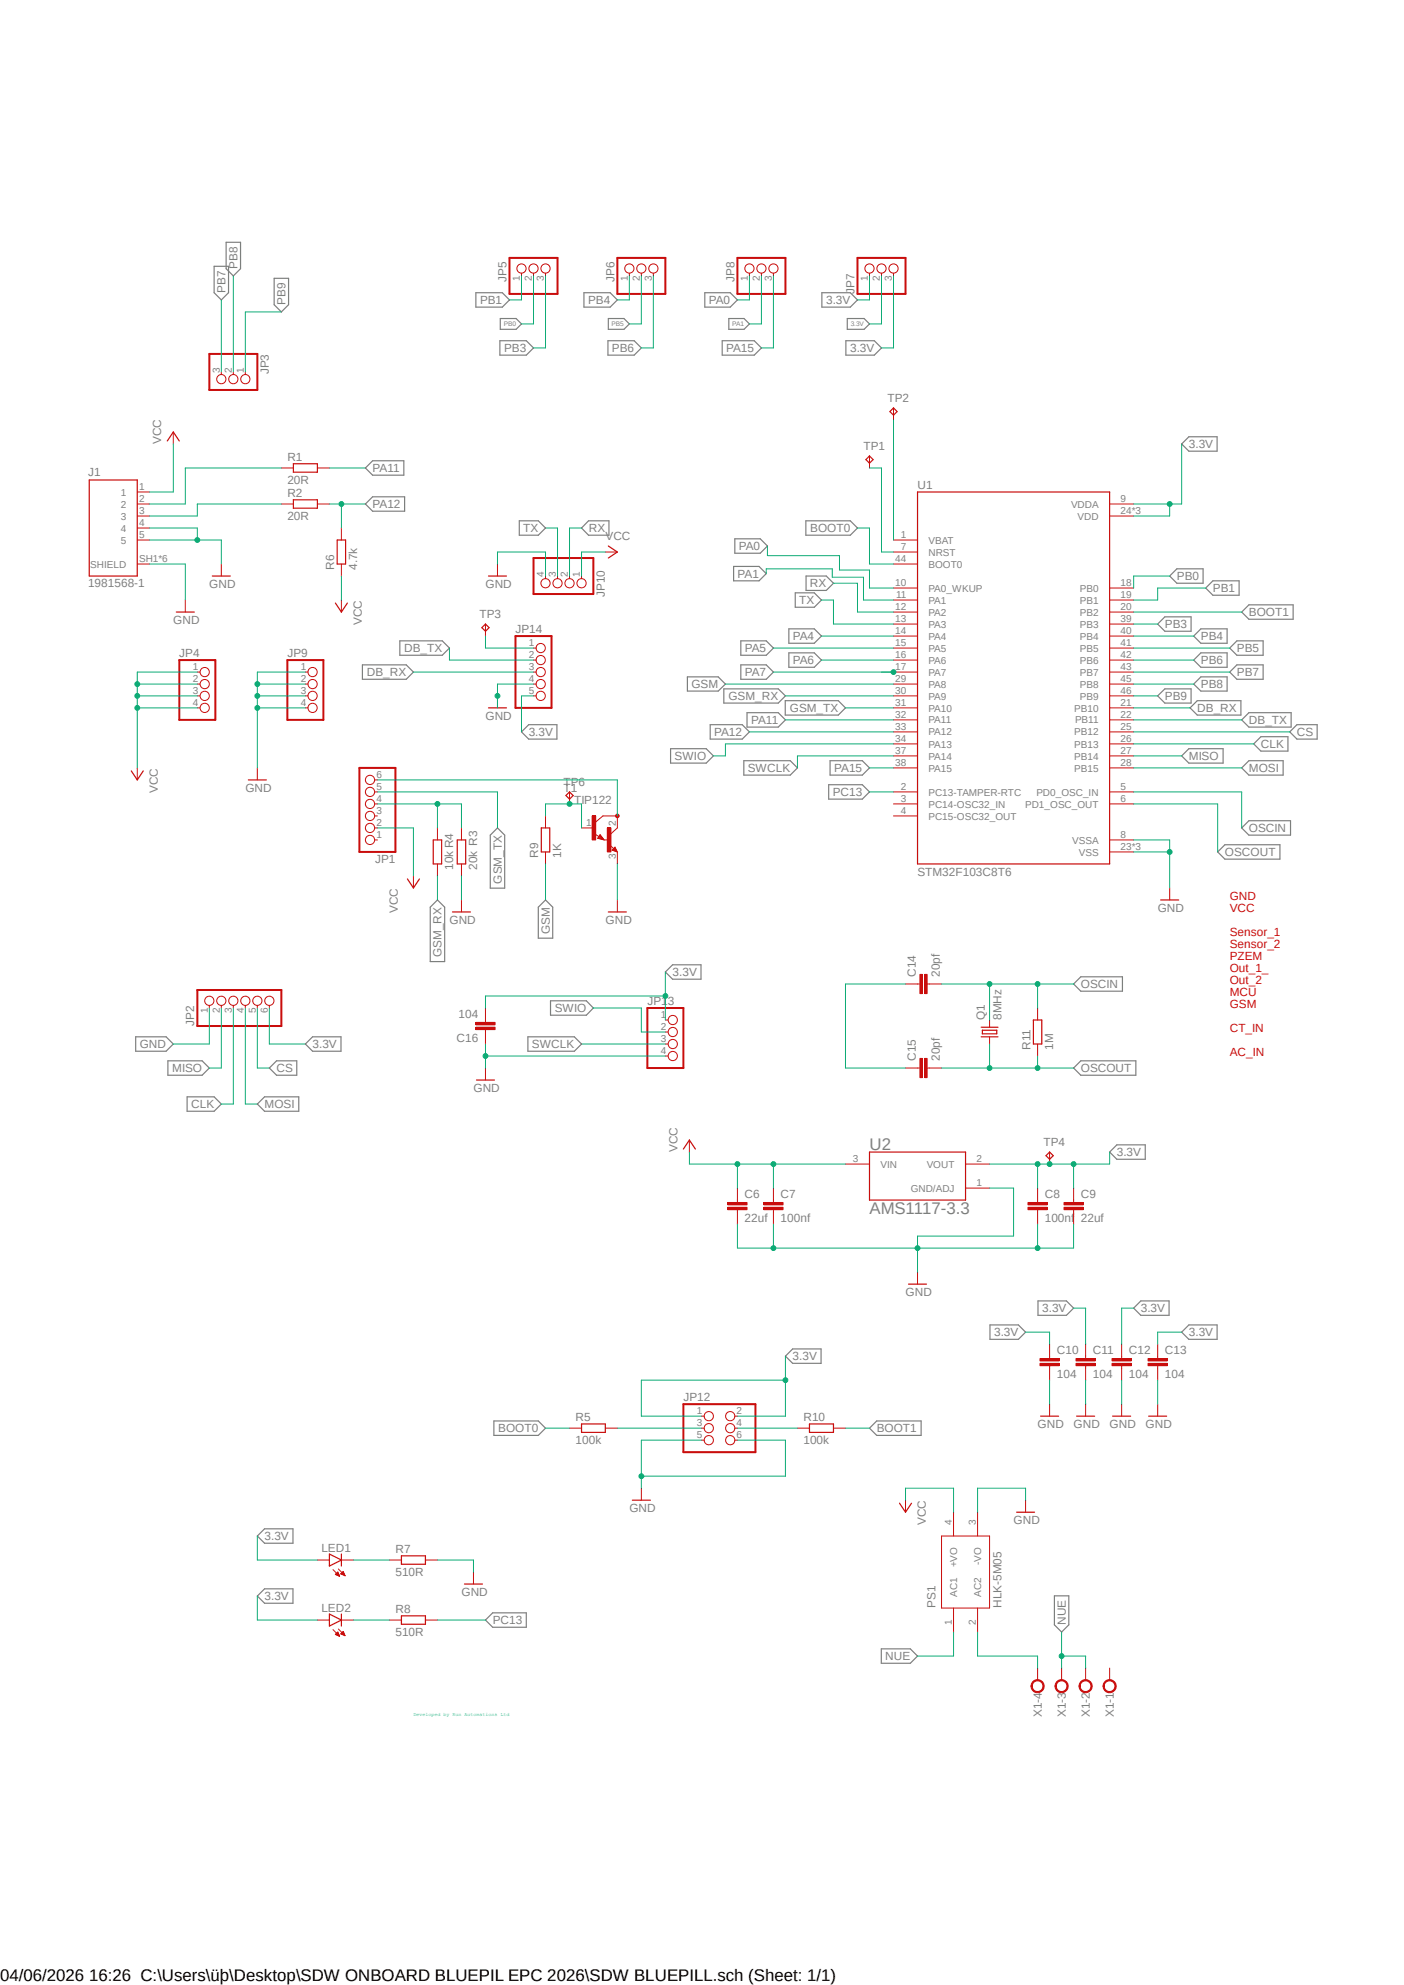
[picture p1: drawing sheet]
<svg xmlns="http://www.w3.org/2000/svg" width="297mm" height="420mm" viewBox="0 0 297 420" stroke-linecap="round" stroke-linejoin="round" font-family="sans-serif">
<path d="M18 51l261 313.1M279 51l-261 313.1" fill="none" stroke="#fff" stroke-width=".21"/>
<g fill="none" stroke="#808080" stroke-width=".25">
<path d="M45.3 56.3h3v5.6l-1.5 1.6-1.5-1.6zM47.8 51.3h3.1v5.6l-1.5 1.5-1.6-1.5zM58 58.9h3v5.6l-1.5 1.5-1.5-1.5zM100.7 61.9h5.6l1.5 1.6-1.5 1.5h-5.6zM105.7 72.1h5.6l1.6 1.5-1.6 1.5h-5.6zM105.8 67.4h3.4l1.1 1.1-1.1 1.2h-3.4zM123.5 61.9h5.6l1.5 1.6-1.5 1.5h-5.6zM128.6 72.1h5.6l1.5 1.5-1.5 1.5h-5.6zM128.7 67.4h3.3l1.1 1.1-1.1 1.2h-3.3zM149.1 61.9h5.4l1.5 1.6-1.5 1.5h-5.4zM152.8 72.1h6.8l1.5 1.5-1.5 1.5h-6.8zM154.2 67.4h3.2l1.1 1.1-1.1 1.2h-3.2z"/>
<path d="M173.9 61.9h6l1.5 1.6-1.5 1.5h-6zM178.9 72.1h6.1l1.5 1.5-1.5 1.5h-6.1zM179.2 67.4h3.6l1.1 1.1-1.1 1.2h-3.6zM77.3 99l1.5-1.5h6.6v3h-6.6zM250 93.9l1.5-1.5h6v3.1h-6zM77.3 106.6l1.5-1.5h6.8v3.1h-6.8zM109.9 110.2h4l1.5 1.5-1.5 1.5h-4zM124.5 110.2h4.3v3h-4.3l-1.5-1.5zM155.2 119.8h5.4l1.5 1.6-1.5 1.5h-5.4zM155.4 114h5.4l1.5 1.5-1.5 1.6h-5.4zM170.5 110.2h9.4l1.5 1.5-1.5 1.5h-9.4zM84.6 135.6h9l1.5 1.5-1.5 1.5h-9z"/>
<path d="M156.7 135.6h5.4l1.5 1.5-1.5 1.5h-5.4zM166.9 138.1h5.4l1.5 1.6-1.5 1.5h-5.4zM166.9 133.1h5.4l1.5 1.5-1.5 1.5h-5.4zM168.2 125.4h4.1l1.5 1.6-1.5 1.5h-4.1zM170.5 121.9h4.3l1.5 1.5-1.5 1.5h-4.3zM244.9 132l1.5-1.5h5.6v3.1h-5.6zM247.4 121.9l1.6-1.5h5.5v3h-5.5zM254 138.1h5.6v3.1h-5.6l-1.5-1.5zM254 133.1h5.6v3h-5.6l-1.5-1.5zM255.1 124.4l1.5-1.5h5.5v3h-5.5zM261.7 135.6h5.5v3h-5.5l-1.6-1.5zM264.2 128h9.4v3h-9.4l-1.5-1.5z"/>
<path d="M76.7 140.7h9.2l1.6 1.5-1.6 1.5h-9.2zM110.3 154.9l1.5-1.6h6v3.1h-6zM141.9 158.4h7.5l1.5 1.5-1.5 1.6h-7.5zM145.4 143.2h6.5l1.6 1.5-1.6 1.5h-6.5zM150.2 153.3h6.8l1.5 1.6-1.5 1.5h-6.8zM153.1 145.8h11.5l1.6 1.4-1.6 1.6h-11.5zM156.7 140.7h5.4l1.5 1.5-1.5 1.5h-5.4zM158 150.8h6.6l1.6 1.5-1.6 1.5h-6.6zM166.1 148.3h11.2l1.6 1.5-1.6 1.5h-11.2zM244.9 147.2l1.5-1.4h5.6v3h-5.6zM250 159.9l1.5-1.5h7.2v3.1h-7.2zM251.8 149.8l1.5-1.5h9.2v3h-9.2z"/>
<path d="M252.5 144.7l1.5-1.5h5.6v3h-5.6zM260.1 142.2l1.6-1.5h5.5v3h-5.5zM262.7 152.3l1.5-1.5h8.9v3h-8.9zM266.7 155.9h5.8v3h-5.8l-1.5-1.5zM274.4 153.3h4.2v3.1h-4.2l-1.6-1.5zM105.2 175.2l1.6 1.5v11.2h-3.1v-11.2zM157.4 161h9.8l1.5 1.5-1.5 1.5h-9.8zM175.3 166h7.1l1.5 1.6-1.5 1.5h-7.1zM175.6 161h6.8l1.5 1.5-1.5 1.5h-6.8zM262.7 175.2l1.5-1.5h8.8v3h-8.8zM264.2 161h7.2v3h-7.2l-1.5-1.5zM92.5 190.4l1.6 1.5v11.6h-3.1v-11.6z"/>
<path d="M115.4 190.4l1.5 1.5v6.6h-3v-6.6zM257.6 180.3l1.5-1.6h11.7v3.1h-11.7zM28.7 219.4h6.4l1.6 1.5-1.6 1.5h-6.4zM66.1 219.4h6v3h-6l-1.5-1.5zM111.7 219.4h9.8l1.5 1.5-1.5 1.5h-9.8zM116.5 211.8h7.5l1.5 1.5-1.5 1.5h-7.5zM140.8 205.7l1.5-1.6h6v3.1h-6zM228.6 206.7h8.8v3h-8.8l-1.5-1.5zM35.5 224.5h7.3l1.5 1.5-1.5 1.5h-7.3zM39.6 232.1h5.7l1.5 1.5-1.5 1.5h-5.7zM54.4 233.6l1.6-1.5h7.2v3h-7.2zM58.5 224.5h4.3v3h-4.3l-1.5-1.5z"/>
<path d="M228.6 224.5h11.7v3h-11.7l-1.5-1.5zM234.7 243.8l1.6-1.6h6v3.1h-6zM219.6 275.3h6l1.5 1.5-1.5 1.5h-6zM241.3 275.3h6v3h-6l-1.5-1.5zM166.2 286.9l1.5-1.5h6v3.1h-6zM209.4 280.3h6l1.6 1.6-1.6 1.5h-6zM250 281.9l1.5-1.6h6v3.1h-6zM104.5 300.7h9.4l1.5 1.5-1.5 1.5h-9.4zM183.9 302.2l1.6-1.5h9.4v3h-9.4zM54.4 325l1.6-1.5h6v3h-6zM54.4 337.7l1.6-1.5h6v3h-6zM223.1 337.7h3v6.1l-1.5 1.5-1.5-1.5z"/>
<path d="M102.7 342.8l1.5-1.6h7.1v3.1h-7.1zM186.4 348.9h6.2l1.5 1.5-1.5 1.5h-6.2z"/>
</g>
<g fill="none" stroke="#c90d0c" stroke-width=".21">
<path d="M79.3 177.7h.5M79.3 175.2h.5M79.3 172.6h.5M79.3 170.1h.5M79.3 167.6h.5M79.3 165h.5M201.7 320v5M206.8 320v5M199.2 325h10.1v15.2h-10.1zM201.7 340.2v5.1M206.8 340.2v5.1"/>
<circle cx="78.3" cy="175.2" r=".98"/>
<circle cx="78.3" cy="167.6" r=".98"/>
<circle cx="78.3" cy="165" r=".98"/>
<circle cx="78.3" cy="170.1" r=".98"/>
<circle cx="78.3" cy="172.6" r=".98"/>
<circle cx="78.3" cy="177.7" r=".98"/>
</g>
<path d="M76 162.5h7.7v17.8h-7.7z" fill="none" stroke="#c90d0c" stroke-width=".42"/>
<path d="M233.7 355.9a1.4 1.4 0 0 1 2.2 .1 1.4 1.4 0 0 1-.8 2.1 1.4 1.4 0 0 1-1.8-1.4h.3a1.15 1.15 0 0 1 1.7-.9 1.15 1.15 0 0 1 .2 1.9 1.15 1.15 0 0 1-1.9-.5v-.5h-.3z" fill-rule="evenodd" fill="#c90d0c"/>
<path d="M233.7 355.9a1.4 1.4 0 0 1 2.2 .1 1.4 1.4 0 0 1-.8 2.1 1.4 1.4 0 0 1-1.8-1.4h.3a1.15 1.15 0 0 1 1.7-.9 1.15 1.15 0 0 1 .2 1.9 1.15 1.15 0 0 1-1.9-.5v-.5h-.3zM234.7 352.9v2.6" fill="none" stroke="#c90d0c" stroke-width=".21"/>
<path d="M228.6 355.9a1.4 1.4 0 0 1 2.2 .1 1.4 1.4 0 0 1-.8 2.1 1.4 1.4 0 0 1-1.7-1.4h.2a1.15 1.15 0 0 1 1.7-.9 1.15 1.15 0 0 1 .2 1.9 1.15 1.15 0 0 1-1.8-.5l-.1-.5h-.2z" fill-rule="evenodd" fill="#c90d0c"/>
<path d="M228.6 355.9a1.4 1.4 0 0 1 2.2 .1 1.4 1.4 0 0 1-.8 2.1 1.4 1.4 0 0 1-1.7-1.4h.2a1.15 1.15 0 0 1 1.7-.9 1.15 1.15 0 0 1 .2 1.9 1.15 1.15 0 0 1-1.8-.5l-.1-.5h-.2zM229.7 352.9v2.6" fill="none" stroke="#c90d0c" stroke-width=".21"/>
<path d="M223.5 355.9a1.4 1.4 0 0 1 2.3 .1 1.4 1.4 0 0 1-.8 2.1 1.4 1.4 0 0 1-1.8-1.4h.2a1.13 1.13 0 0 1 1.6-1 1.13 1.13 0 0 1 .4 1.8 1.13 1.13 0 0 1-1.9-.3l-.1-.5h-.2z" fill-rule="evenodd" fill="#c90d0c"/>
<path d="M223.5 355.9a1.4 1.4 0 0 1 2.3 .1 1.4 1.4 0 0 1-.8 2.1 1.4 1.4 0 0 1-1.8-1.4h.2a1.13 1.13 0 0 1 1.6-1 1.13 1.13 0 0 1 .4 1.8 1.13 1.13 0 0 1-1.9-.3l-.1-.5h-.2zM224.6 352.9v2.6" fill="none" stroke="#c90d0c" stroke-width=".21"/>
<path d="M218.4 355.9a1.4 1.4 0 0 1 2.3 .1 1.4 1.4 0 0 1-.8 2.1 1.4 1.4 0 0 1-1.8-1.4h.3a1.13 1.13 0 0 1 1.5-1 1.13 1.13 0 0 1 .4 1.8 1.13 1.13 0 0 1-1.9-.3v-.5h-.3z" fill-rule="evenodd" fill="#c90d0c"/>
<g fill="none" stroke="#c90d0c" stroke-width=".21">
<path d="M110.3 57.8v.6M112.9 57.8v.6M115.4 57.8v.6M133.1 57.8v.6M135.7 57.8v.6M138.2 57.8v.6M158.5 57.8v.6M161.1 57.8v.6M163.6 57.8v.6M183.9 57.8v.6M186.5 57.8v.6M189 57.8v.6"/>
<path d="M36.7 91.4v2.5M59.5 99h2.6M67.1 99h2.6M29 114.3h2.6M29 106.6h2.6M29 109.2h2.6M29 119.3h2.6M29 104.1h2.6M29 111.7h2.6M46.8 119.3v2.6M59.5 106.6h2.6M67.1 106.6h2.6"/>
<path d="M72.2 111.7v2.6M72.2 119.3v2.6M105.2 119.3v2.6M128.1 116.8h2.5M189 116.8h5.1M189 114.3h5.1M189 119.3h5.1M234.7 106.6h5.1M234.7 109.2h5.1M39.2 127v2.5M72.2 127v2.5M115.4 121.9v.5"/>
<path d="M117.9 121.9v.5M120.5 121.9v.5M123 121.9v.5M189 124.4h5.1M189 127h5.1M189 129.5h5.1M189 132h5.1M189 134.6h5.1M189 137.1h5.1M189 139.7h5.1M234.7 124.4h5.1M234.7 127h5.1"/>
<path d="M234.7 129.5h5.1M234.7 132h5.1M234.7 134.6h5.1M234.7 137.1h5.1M234.7 139.7h5.1M41.7 142.2h.6M41.7 144.7h.6M41.7 147.2h.6M41.7 149.8h.6M64.6 142.2h.6M64.6 144.7h.6M64.6 147.2h.6"/>
<path d="M64.6 149.8h.6M189 142.2h5.1M189 144.7h5.1M189 147.2h5.1M189 149.8h5.1M189 152.3h5.1M189 154.9h5.1M189 157.4h5.1M189 159.9h5.1M234.7 142.2h5.1M234.7 144.7h5.1M234.7 147.2h5.1"/>
<path d="M234.7 149.8h5.1M234.7 152.3h5.1M234.7 154.9h5.1M234.7 157.4h5.1M234.7 159.9h5.1M29 162.5v2.5M54.4 162.5v2.5M189 167.6h5.1M189 170.1h5.1M189 172.6h5.1M189 162.5h5.1M234.7 167.6h5.1"/>
<path d="M234.7 170.1h5.1M234.7 177.7h5.1M234.7 162.5h5.1M87.5 185.3v2.6M97.6 190.4v2.6M130.6 190.4v2.6M234.7 180.3h5.1M44.3 212.7v.6M46.8 212.7v.6M49.4 212.7v.6M51.9 212.7v.6M54.4 212.7v.6"/>
<path d="M57 212.7v.6M156 253.9v.5M156 255.9v.6M178.9 246.3h5M204.3 246.3h5M204.3 251.4h5M191.6 317.4v2.6M217 317.4v2.6M67.1 330.1h2.6M70.4 332.1l1.4 1.4M71 333.1l.8 .4M71 333.1l.5-.5 .3 .9"/>
<path d="M71 333.1h.7M71 333h.6M71.1 333.2h.6M71.1 333h.5M71.2 332.9h.3M71.3 333.3h.5M71.3 332.8h.2M71.4 332.7h.1M71.5 333.4h.3M71.6 332l1.4 1.4M71.7 333.5h.1M72.1 333h.7"/>
<path d="M72.2 330.1h2.6M72.3 332.9h.4M72.3 333.1h.6M72.3 332.8h.4M72.4 332.7h.3M72.5 332.6h.1M72.6 333.2h.3M72.6 332.5l.4 .9-.9-.4zM72.8 333.3h.1M82.4 330.1h2.5M90 330.1h2.5M100.2 332.6v2.6"/>
<path d="M67.1 342.8h2.6M70.4 344.8l1.4 1.4M71 345.8l.8 .4M71 345.8l.5-.5 .3 .9M71 345.8h.7M71 345.7h.6M71.1 345.9h.6M71.1 345.7h.5M71.2 345.6h.3M71.3 345.5h.2M71.3 346h.5M71.4 345.4h.1"/>
<path d="M71.5 346.1h.3M71.6 344.7l1.4 1.4M71.8 346.2h.1M72.1 345.7h.7M72.2 345.7h.6M72.2 342.8h2.6M72.2 345.6h.5M72.3 345.5h.4M72.3 345.8h.6M72.4 345.4h.3M72.5 345.3h.1M72.6 345.9h.3"/>
<path d="M72.6 345.2l-.5 .5 .9 .4M72.6 345.2l.4 .9M72.6 345.2h.1M72.8 346h.1M82.4 342.8h2.5M90 342.8h2.5M218.4 355.9a1.4 1.4 0 0 1 2.3 .1 1.4 1.4 0 0 1-.8 2.1 1.4 1.4 0 0 1-1.8-1.4h.3a1.13 1.13 0 0 1 1.5-1 1.13 1.13 0 0 1 .4 1.8 1.13 1.13 0 0 1-1.9-.3v-.5h-.3zM219.5 352.9v2.6"/>
<circle cx="110.3" cy="56.8" r=".98"/>
<circle cx="112.9" cy="56.8" r=".98"/>
<circle cx="115.4" cy="56.8" r=".98"/>
<circle cx="133.1" cy="56.8" r=".98"/>
<circle cx="135.7" cy="56.8" r=".98"/>
<circle cx="138.2" cy="56.8" r=".98"/>
<circle cx="158.5" cy="56.8" r=".98"/>
<circle cx="161.1" cy="56.8" r=".98"/>
<circle cx="163.6" cy="56.8" r=".98"/>
<circle cx="183.9" cy="56.8" r=".98"/>
<circle cx="186.5" cy="56.8" r=".98"/>
<circle cx="189" cy="56.8" r=".98"/>
<circle cx="115.4" cy="123.4" r=".98"/>
<circle cx="117.9" cy="123.4" r=".98"/>
<circle cx="120.5" cy="123.4" r=".98"/>
<circle cx="123" cy="123.4" r=".98"/>
<circle cx="43.3" cy="149.8" r=".98"/>
<circle cx="43.3" cy="147.2" r=".98"/>
<circle cx="43.3" cy="144.7" r=".98"/>
<circle cx="43.3" cy="142.2" r=".98"/>
<circle cx="66.1" cy="149.8" r=".98"/>
<circle cx="66.1" cy="147.2" r=".98"/>
<circle cx="66.1" cy="144.7" r=".98"/>
<circle cx="66.1" cy="142.2" r=".98"/>
<circle cx="44.3" cy="211.8" r=".98"/>
<circle cx="46.8" cy="211.8" r=".98"/>
<circle cx="49.4" cy="211.8" r=".98"/>
<circle cx="51.9" cy="211.8" r=".98"/>
<circle cx="54.4" cy="211.8" r=".98"/>
<circle cx="57" cy="211.8" r=".98"/>
</g>
<path d="M107.8 54.6h10.1v7.6h-10.1zM130.6 54.6h10.2v7.6h-10.2zM156 54.6h10.2v7.6h-10.2zM181.4 54.6h10.2v7.6h-10.2zM112.9 118.1h12.6v7.6h-12.6zM37.9 139.7h7.7v12.6h-7.7zM60.8 139.7h7.6v12.6h-7.6zM41.7 209.5h17.8v7.6h-17.8z" fill="none" stroke="#c90d0c" stroke-width=".42"/>
<g fill="none" stroke="#c90d0c" stroke-width=".25">
<path d="M35.4 93.3l1.3-1.9 1.2 1.9M62.1 98.1h5v1.8h-5zM18.9 101.6h10.1v20.3h-10.1zM62.1 105.7h5v1.8h-5zM71.3 114.3h1.8v5h-1.8zM128.7 115.5l1.9 1.3-1.9 1.3M194.1 104.1h40.6v78.7h-40.6zM37.3 129.5h3.8M44.9 121.9h3.8M71 127.6l1.2 1.9 1.3-1.9M103.3 121.9h3.8M27.8 163.1l1.2 1.9 1.3-1.9"/>
<path d="M52.5 165h3.8M86.2 186l1.3 1.9 1.2-1.9M95.7 193h3.8M128.7 193h3.8M183.9 243.8h20.4v10.1h-20.4zM190.3 318.1l1.3 1.9 1.2-1.9M215.1 320h3.8M69.7 328.8l2.5 1.3-2.5 1.2zM72.2 328.8v2.5M84.9 329.2h5.1v1.8h-5.1zM98.3 335.2h3.8M69.7 341.5l2.5 1.3-2.5 1.2z"/>
<path d="M72.2 341.5v2.5M84.9 341.9h5.1v1.8h-5.1z"/>
</g>
<path d="M154 255.4h4v.5h-4z" fill-rule="evenodd" fill="#c90d0c"/>
<path d="M154 255.4h4v.5h-4z" fill="none" stroke="#c90d0c" stroke-width=".21"/>
<path d="M154 254.4h4v.5h-4z" fill-rule="evenodd" fill="#c90d0c"/>
<path d="M154 254.4h4v.5h-4zM156 251.4v2.5M156 256.5v2.5M163.6 253.9v.5M163.6 255.9v.6" fill="none" stroke="#c90d0c" stroke-width=".21"/>
<path d="M161.6 255.4h4.1v.5h-4.1z" fill-rule="evenodd" fill="#c90d0c"/>
<path d="M161.6 255.4h4.1v.5h-4.1z" fill="none" stroke="#c90d0c" stroke-width=".21"/>
<path d="M161.6 254.4h4.1v.5h-4.1z" fill-rule="evenodd" fill="#c90d0c"/>
<path d="M161.6 254.4h4.1v.5h-4.1zM163.6 251.4v2.5M163.6 256.5v2.5M219.5 253.9v.5M219.5 255.9v.6" fill="none" stroke="#c90d0c" stroke-width=".21"/>
<path d="M217.5 255.4h4v.5h-4z" fill-rule="evenodd" fill="#c90d0c"/>
<path d="M217.5 255.4h4v.5h-4z" fill="none" stroke="#c90d0c" stroke-width=".21"/>
<path d="M217.5 254.4h4v.5h-4z" fill-rule="evenodd" fill="#c90d0c"/>
<path d="M217.5 254.4h4v.5h-4zM219.5 251.4v2.5M219.5 256.5v2.5M227.1 253.9v.5M227.1 255.9v.6" fill="none" stroke="#c90d0c" stroke-width=".21"/>
<path d="M225.1 255.4h4.1v.5h-4.1z" fill-rule="evenodd" fill="#c90d0c"/>
<path d="M225.1 255.4h4.1v.5h-4.1z" fill="none" stroke="#c90d0c" stroke-width=".21"/>
<path d="M225.1 254.4h4.1v.5h-4.1z" fill-rule="evenodd" fill="#c90d0c"/>
<g fill="none" stroke="#c90d0c" stroke-width=".21">
<path d="M92.5 175.2v2.5M97.6 175.2v2.5M115.4 172.6v2.6M92.5 182.8v2.5M97.6 182.8v2.5M115.4 180.3v2.5M145.8 241.2v2.6M225.1 254.4h4.1v.5h-4.1zM227.1 251.4v2.5M227.1 256.5v2.5M194.1 269.2v2.5M148.4 299.6h.6"/>
<path d="M155.4 299.6h.6M222 286.9v.5M222 289v.5M120.5 302.2h2.5M128.1 302.2h2.5M135.7 314.9v2.5M148.4 302.2h.6M148.4 304.7h.6M155.4 302.2h.6M155.4 304.7h.6M168.7 302.2h2.5M176.3 302.2h2.6"/>
<circle cx="149.9" cy="299.6" r=".98"/>
<circle cx="154.5" cy="299.6" r=".98"/>
<circle cx="149.9" cy="304.7" r=".98"/>
<circle cx="149.9" cy="302.2" r=".98"/>
<circle cx="154.5" cy="304.7" r=".98"/>
<circle cx="154.5" cy="302.2" r=".98"/>
</g>
<path d="M91.7 177.7h1.7v5.1h-1.7zM96.7 177.7h1.8v5.1h-1.8zM114.5 175.2h1.8v5.1h-1.8zM144.6 243.1l1.2-1.9 1.3 1.9M192.2 271.7h3.8M123 301.3h5.1v1.8h-5.1zM133.8 317.4h3.8M171.2 301.3h5.1v1.8h-5.1z" fill="none" stroke="#c90d0c" stroke-width=".25"/>
<path d="M144.6 297.1h15.2v10.2h-15.2z" fill="none" stroke="#c90d0c" stroke-width=".42"/>
<path d="M220 288.5h4.1v.5h-4.1z" fill-rule="evenodd" fill="#c90d0c"/>
<path d="M220 288.5h4.1v.5h-4.1z" fill="none" stroke="#c90d0c" stroke-width=".21"/>
<path d="M220 287.4h4.1v.6h-4.1z" fill-rule="evenodd" fill="#c90d0c"/>
<path d="M220 287.4h4.1v.6h-4.1zM222 284.4v2.5M222 289.5v2.5M229.7 286.9v.5M229.7 289v.5" fill="none" stroke="#c90d0c" stroke-width=".21"/>
<path d="M227.6 288.5h4.1v.5h-4.1z" fill-rule="evenodd" fill="#c90d0c"/>
<path d="M227.6 288.5h4.1v.5h-4.1z" fill="none" stroke="#c90d0c" stroke-width=".21"/>
<path d="M227.6 287.4h4.1v.6h-4.1z" fill-rule="evenodd" fill="#c90d0c"/>
<path d="M227.6 287.4h4.1v.6h-4.1zM229.7 284.4v2.5M229.7 289.5v2.5M237.3 286.9v.5M237.3 289v.5" fill="none" stroke="#c90d0c" stroke-width=".21"/>
<path d="M235.2 288.5h4.1v.5h-4.1z" fill-rule="evenodd" fill="#c90d0c"/>
<path d="M235.2 288.5h4.1v.5h-4.1z" fill="none" stroke="#c90d0c" stroke-width=".21"/>
<path d="M235.2 287.4h4.1v.6h-4.1z" fill-rule="evenodd" fill="#c90d0c"/>
<path d="M235.2 287.4h4.1v.6h-4.1zM237.3 284.4v2.5M237.3 289.5v2.5M244.9 286.9v.5M244.9 289v.5" fill="none" stroke="#c90d0c" stroke-width=".21"/>
<path d="M242.9 288.5h4v.5h-4z" fill-rule="evenodd" fill="#c90d0c"/>
<path d="M242.9 288.5h4v.5h-4z" fill="none" stroke="#c90d0c" stroke-width=".21"/>
<path d="M242.9 287.4h4v.6h-4z" fill-rule="evenodd" fill="#c90d0c"/>
<path d="M194.1 208.2h.5M196.1 208.2h.5M209.3 215.8v1.5M209.3 219.4v1.5M222 297.1v2.5M229.7 297.1v2.5M237.3 297.1v2.5M242.9 287.4h4v.6h-4zM244.9 284.4v2.5M244.9 289.5v2.5M244.9 297.1v2.5" fill="none" stroke="#c90d0c" stroke-width=".21"/>
<path d="M207.6 217.3h3.5M207.6 219.4h3.5M207.8 218h3.1v.7h-3.1zM220.1 299.6h3.8M227.8 299.6h3.8M235.4 299.6h3.8M243 299.6h3.8" fill="none" stroke="#c90d0c" stroke-width=".25"/>
<path d="M195.6 206.2h.5v4h-.5z" fill-rule="evenodd" fill="#c90d0c"/>
<path d="M195.6 206.2h.5v4h-.5z" fill="none" stroke="#c90d0c" stroke-width=".21"/>
<path d="M194.6 206.2h.5v4h-.5z" fill-rule="evenodd" fill="#c90d0c"/>
<path d="M191.6 208.2h2.5M194.6 206.2h.5v4h-.5zM196.6 208.2h2.6M194.1 226h.5M196.1 226h.5" fill="none" stroke="#c90d0c" stroke-width=".21"/>
<path d="M195.6 223.9h.5v4.1h-.5z" fill-rule="evenodd" fill="#c90d0c"/>
<path d="M195.6 223.9h.5v4.1h-.5z" fill="none" stroke="#c90d0c" stroke-width=".21"/>
<path d="M194.6 223.9h.5v4.1h-.5z" fill-rule="evenodd" fill="#c90d0c"/>
<g fill="none" stroke="#c90d0c" stroke-width=".21">
<path d="M102.7 215.8v.5M102.7 217.8v.6M140.8 215.8h.6M140.8 218.4h.6M219.5 213.3v2.5M140.8 220.9h.6M140.8 223.4h.6M191.6 226h2.5M194.6 223.9h.5v4.1h-.5zM196.6 226h2.6M219.5 220.9v2.5"/>
<circle cx="142.3" cy="218.4" r=".98"/>
<circle cx="142.3" cy="215.8" r=".98"/>
<circle cx="142.3" cy="220.9" r=".98"/>
<circle cx="142.3" cy="223.4" r=".98"/>
</g>
<path d="M218.6 215.8h1.8v5.1h-1.8z" fill="none" stroke="#c90d0c" stroke-width=".25"/>
<path d="M136.9 213.3h7.7v12.7h-7.7z" fill="none" stroke="#c90d0c" stroke-width=".42"/>
<path d="M100.7 216.3h4v.5h-4z" fill-rule="evenodd" fill="#c90d0c"/>
<path d="M100.7 216.3h4v.5h-4z" fill="none" stroke="#c90d0c" stroke-width=".21"/>
<path d="M100.7 217.3h4v.5h-4z" fill-rule="evenodd" fill="#c90d0c"/>
<g fill="none" stroke="#c90d0c" stroke-width=".21">
<path d="M46.8 78.7v.5M49.4 78.7v.5M51.9 78.7v.5M183.9 96.5v2.5M189 86.3v2.6M102.7 132v2.6M112.9 137.1h.5M112.9 139.7h.5M105.2 147.2v2.6M112.9 142.2h.5M112.9 144.7h.5M112.9 147.2h.5"/>
<path d="M120.5 167.6v2.5M125.7 176.4l1 .6M126.7 177.2l.2-.4 .7 .8-1.1-.3 .4-.6 .8 .9M127 176.6l.8 1.1-1.4-.3zM127.8 177.7h.6M129 178.8l.8 .8M130.1 179.2l.5 1.1-1.1-.4zM130.1 179.5l.2 .6-.7-.2 .5-.5 .4 .7M130.6 172.6h-3l-1.6 1.3M130.6 175.2l-1.4 1.2M247.4 187.9v2.5M100.7 217.3h4v.5h-4z"/>
<path d="M102.7 213.3v2.5M102.7 218.4v2.5M102.7 226v2.5M222 243.8v2.5"/>
<circle cx="46.8" cy="80.2" r=".98"/>
<circle cx="49.4" cy="80.2" r=".98"/>
<circle cx="51.9" cy="80.2" r=".98"/>
<circle cx="114.4" cy="139.7" r=".98"/>
<circle cx="114.4" cy="137.1" r=".98"/>
<circle cx="114.4" cy="142.2" r=".98"/>
<circle cx="114.4" cy="144.7" r=".98"/>
<circle cx="114.4" cy="147.2" r=".98"/>
</g>
<path d="M183.2 97.2l.7-.7 .8 .7-.8 .8zM188.3 87.1l.7-.8 .8 .8-.8 .7zM101.9 132.8l.8-.8 .8 .8-.8 .8zM103.3 149.8h3.8M119.7 168.3l.8-.7 .7 .7-.7 .8zM126.9 177.1v-.1l.5 .5-.7-.3M130.1 179.5l-.4 .4 .5 .1-.2-.3M245.5 190.4h3.8M100.8 228.5h3.8M221.3 244.5l.7-.7 .8 .7-.8 .8z" fill="none" stroke="#c90d0c" stroke-width=".25"/>
<path d="M44.3 74.9h10.1v7.6h-10.1zM109.1 134.6h7.6v15.2h-7.6z" fill="none" stroke="#c90d0c" stroke-width=".42"/>
<circle cx="130.6" cy="172.6" r=".38" fill="#c90d0c"/>
<circle cx="130.6" cy="172.6" r=".38" fill="none" stroke="#c90d0c" stroke-width=".21"/>
<path d="M125.3 172.6h.7v5.1h-.7z" fill-rule="evenodd" fill="#c90d0c"/>
<path d="M125.3 172.6h.7v5.1h-.7z" fill="none" stroke="#c90d0c" stroke-width=".21"/>
<path d="M128.5 175.2h.7v5.1h-.7z" fill-rule="evenodd" fill="#c90d0c"/>
<path d="M123 175.2h2.5M128.5 175.2h.7v5.1h-.7zM130.6 172.6v2.6M130.6 180.3v2.5" fill="none" stroke="#c90d0c" stroke-width=".21"/>
<path d="M201.7 345.3v5.1h-7.6M224.6 350.4h5.1v2.5M224.6 345.3v7.6" fill="none" stroke="#0dab76" stroke-width=".21"/>
<circle cx="224.6" cy="350.4" r=".51" fill="#0dab76"/>
<g fill="none" stroke="#0dab76" stroke-width=".21">
<path d="M54.4 144.7h10.2M64.6 142.2h-10.2v20.3M217 317.4v-2.5h-10.2v5.1"/>
<circle cx="224.6" cy="350.4" r=".51"/>
</g>
<circle cx="54.4" cy="144.7" r=".51" fill="#0dab76"/>
<g fill="none" stroke="#0dab76" stroke-width=".21">
<path d="M54.4 147.2h10.2"/>
<circle cx="54.4" cy="144.7" r=".51"/>
</g>
<circle cx="54.4" cy="147.2" r=".51" fill="#0dab76"/>
<g fill="none" stroke="#0dab76" stroke-width=".21">
<path d="M54.4 149.8h10.2"/>
<circle cx="54.4" cy="147.2" r=".51"/>
</g>
<circle cx="54.4" cy="149.8" r=".51" fill="#0dab76"/>
<g fill="none" stroke="#0dab76" stroke-width=".21">
<path d="M31.6 111.7h10.1v2.6M31.6 114.3h15.2M97.6 185.3v5.1M44.3 213.3v7.6h-7.6"/>
<circle cx="54.4" cy="149.8" r=".51"/>
</g>
<circle cx="41.7" cy="114.3" r=".51" fill="#0dab76"/>
<g fill="none" stroke="#0dab76" stroke-width=".21">
<path d="M31.6 119.3h7.6v7.7M46.8 114.3v5M156 259v5.1h71.1v-5.1M163.6 259v5.1M209.3 251.4h5.1v10.1h-20.3v7.7M92.5 330.1h7.7v2.5"/>
<circle cx="41.7" cy="114.3" r=".51"/>
</g>
<circle cx="163.6" cy="264.1" r=".51" fill="#0dab76"/>
<circle cx="163.6" cy="264.1" r=".51" fill="none" stroke="#0dab76" stroke-width=".21"/>
<circle cx="194.1" cy="264.1" r=".51" fill="#0dab76"/>
<g fill="none" stroke="#0dab76" stroke-width=".21">
<path d="M219.5 259v5.1"/>
<circle cx="194.1" cy="264.1" r=".51"/>
</g>
<circle cx="219.5" cy="264.1" r=".51" fill="#0dab76"/>
<g fill="none" stroke="#0dab76" stroke-width=".21">
<path d="M148.4 304.7h-12.7v10.2M156 304.7h10.2v7.6h-30.5"/>
<circle cx="219.5" cy="264.1" r=".51"/>
</g>
<circle cx="135.7" cy="312.3" r=".51" fill="#0dab76"/>
<g fill="none" stroke="#0dab76" stroke-width=".21">
<path d="M102.7 220.9v5.1M102.7 223.4h38.1M222 292v5.1M229.7 292v5.1M237.3 292v5.1M244.9 292v5.1"/>
<circle cx="135.7" cy="312.3" r=".51"/>
</g>
<circle cx="102.7" cy="223.4" r=".51" fill="#0dab76"/>
<g fill="none" stroke="#0dab76" stroke-width=".21">
<path d="M239.8 177.7h7.6v10.2M239.8 180.3h7.6"/>
<circle cx="102.7" cy="223.4" r=".51"/>
</g>
<circle cx="247.4" cy="180.3" r=".51" fill="#0dab76"/>
<g fill="none" stroke="#0dab76" stroke-width=".21">
<path d="M112.9 144.7h-7.7v5.1"/>
<circle cx="247.4" cy="180.3" r=".51"/>
</g>
<circle cx="105.2" cy="147.2" r=".51" fill="#0dab76"/>
<g fill="none" stroke="#0dab76" stroke-width=".21">
<path d="M105.2 119.3v-2.5h10.2v5.1M29 144.7h12.7M41.7 142.2h-12.7v20.3M130.6 182.8v7.6M191.6 317.4v-2.5h10.1v5.1"/>
<circle cx="105.2" cy="147.2" r=".51"/>
</g>
<circle cx="29" cy="144.7" r=".51" fill="#0dab76"/>
<g fill="none" stroke="#0dab76" stroke-width=".21">
<path d="M29 147.2h12.7"/>
<circle cx="29" cy="144.7" r=".51"/>
</g>
<circle cx="29" cy="147.2" r=".51" fill="#0dab76"/>
<g fill="none" stroke="#0dab76" stroke-width=".21">
<path d="M29 149.8h12.7"/>
<circle cx="29" cy="147.2" r=".51"/>
</g>
<circle cx="29" cy="149.8" r=".51" fill="#0dab76"/>
<g fill="none" stroke="#0dab76" stroke-width=".21">
<path d="M36.7 93.9v10.2h-5.1M72.2 121.9v5.1M79.8 175.2h7.7v10.1M145.8 243.8v2.5h33.1M156 246.3v5.1"/>
<circle cx="29" cy="149.8" r=".51"/>
</g>
<circle cx="156" cy="246.3" r=".51" fill="#0dab76"/>
<g fill="none" stroke="#0dab76" stroke-width=".21">
<path d="M163.6 246.3v5.1"/>
<circle cx="156" cy="246.3" r=".51"/>
</g>
<circle cx="163.6" cy="246.3" r=".51" fill="#0dab76"/>
<g fill="none" stroke="#0dab76" stroke-width=".21">
<path d="M69.7 99h7.6M128.1 116.8h-5.1v5.1M166.2 152.3h22.8M79.8 170.1h17.8v5.1M92.5 170.1v5.1"/>
<circle cx="163.6" cy="246.3" r=".51"/>
</g>
<circle cx="92.5" cy="170.1" r=".51" fill="#0dab76"/>
<g fill="none" stroke="#0dab76" stroke-width=".21">
<path d="M166.2 147.2h22.8M178.9 149.8h10.1M79.8 167.6h25.4v7.6M79.8 165h50.8v7.6M123 170.1h-7.6v2.5M92.5 185.3v5.1"/>
<circle cx="92.5" cy="170.1" r=".51"/>
</g>
<circle cx="120.5" cy="170.1" r=".51" fill="#0dab76"/>
<g fill="none" stroke="#0dab76" stroke-width=".21">
<path d="M110.3 58.4v5.1h-2.5M112.9 58.4v10.1h-2.6M115.4 111.7h2.5v10.2M123 111.7h-2.5v10.2M95.1 137.1v2.6h17.8M173.8 127h2.5v5h12.7M176.3 123.4h5.1v6.1h7.6M247.4 121.9h-7.6v2.5M255.1 124.4h-10.2v2.6h-5.1M87.5 142.2h25.4M153.5 144.7h35.5M163.6 142.2h25.4"/>
<path d="M239.8 152.3h22.9M239.8 149.8h12M123 170.1v5.1M115.4 182.8v7.6"/>
<circle cx="120.5" cy="170.1" r=".51"/>
</g>
<circle cx="189" cy="142.2" r=".51" fill="#0dab76"/>
<g fill="none" stroke="#0dab76" stroke-width=".21">
<path d="M115.4 58.4v15.2h-2.5M133.1 58.4v5.1h-2.5M135.7 58.4v10.1h-2.6M138.2 58.4v15.2h-2.5M158.5 58.4v5.1h-2.5M161.1 58.4v10.1h-2.6M69.7 106.6h7.6M72.2 106.6v5.1M162.3 115.5v2.1h15.3v3h6.3v3.8h5.1M162.1 121.4v-1h14v1.7h6.6v4.9h6.3M163.6 137.1h25.4M173.8 139.7h15.2"/>
<path d="M239.8 139.7h12.7M239.8 137.1h20.3M239.8 132h5.1M239.8 134.6h12.7M158.5 154.9h30.5"/>
<circle cx="189" cy="142.2" r=".51"/>
</g>
<circle cx="72.2" cy="106.6" r=".51" fill="#0dab76"/>
<g fill="none" stroke="#0dab76" stroke-width=".21">
<path d="M163.6 58.4v15.2h-2.5M183.9 58.4v5.1h-2.5M186.5 58.4v10.1h-2.6M189 58.4v15.2h-2.5M173.8 134.6h15.2M183.9 162.5h5.1M57 213.3v7.6h7.6M209.3 246.3h25.4M227.1 246.3v5.1"/>
<circle cx="72.2" cy="106.6" r=".51"/>
</g>
<circle cx="227.1" cy="246.3" r=".51" fill="#0dab76"/>
<g fill="none" stroke="#0dab76" stroke-width=".21">
<path d="M219.5 246.3v5.1"/>
<circle cx="227.1" cy="246.3" r=".51"/>
</g>
<circle cx="219.5" cy="246.3" r=".51" fill="#0dab76"/>
<g fill="none" stroke="#0dab76" stroke-width=".21">
<path d="M234.7 243.8v2.5"/>
<circle cx="219.5" cy="246.3" r=".51"/>
</g>
<circle cx="222" cy="246.3" r=".51" fill="#0dab76"/>
<g fill="none" stroke="#0dab76" stroke-width=".21">
<path d="M166.2 292h-30.5v7.6h12.7M166.2 286.9v12.7h-10.2M54.4 325v5.1h12.7M54.4 337.7v5.1h12.7"/>
<circle cx="222" cy="246.3" r=".51"/>
</g>
<circle cx="166.2" cy="292" r=".51" fill="#0dab76"/>
<g fill="none" stroke="#0dab76" stroke-width=".21">
<path d="M140.8 205.7v10.1M140.8 210.7h-38.1v2.6"/>
<circle cx="166.2" cy="292" r=".51"/>
</g>
<circle cx="140.8" cy="210.7" r=".51" fill="#0dab76"/>
<g fill="none" stroke="#0dab76" stroke-width=".21">
<path d="M250 93.9v12.7h-10.2M247.4 106.6v2.6h-7.6"/>
<circle cx="140.8" cy="210.7" r=".51"/>
</g>
<circle cx="247.4" cy="106.6" r=".51" fill="#0dab76"/>
<g fill="none" stroke="#0dab76" stroke-width=".21">
<path d="M49.4 58.4v20.3M46.8 63.5v15.2M59.5 66h-7.6v12.7M59.5 99h-20.3v7.6h-7.6M59.5 106.6h-17.8v2.6h-10.1M181.4 111.7h2.5v7.6h5.1M239.8 129.5h22.9M112.9 147.2h-2.6v7.7M239.8 147.2h5.1M239.8 159.9h10.2M239.8 157.4h25.4M239.8 154.9h33"/>
<path d="M239.8 144.7h12.7M239.8 142.2h20.3M183.9 167.6h5.1M239.8 162.5h22.9M239.8 170.1h17.8v10.2M46.8 213.3v12.7h-2.5M49.4 213.3v20.3h-2.6M51.9 213.3v20.3h2.5M54.4 213.3v12.7h2.6M199.2 226h27.9M219.5 223.4v2.6M227.1 276.8h2.6v7.6"/>
<path d="M239.8 276.8h-2.5v7.6M217 281.9h5v2.5M250 281.9h-5.1v2.5M115.4 302.2h5.1M130.6 302.2h17.8M156 302.2h12.7M178.9 302.2h5M74.8 330.1h7.6M74.8 342.8h7.6M92.5 342.8h10.2M206.8 345.3v5.1h12.7v2.5"/>
<circle cx="247.4" cy="106.6" r=".51"/>
</g>
<circle cx="219.5" cy="226" r=".51" fill="#0dab76"/>
<g fill="none" stroke="#0dab76" stroke-width=".21">
<path d="M209.3 220.9v5.1"/>
<circle cx="219.5" cy="226" r=".51"/>
</g>
<circle cx="209.3" cy="226" r=".51" fill="#0dab76"/>
<g fill="none" stroke="#0dab76" stroke-width=".21">
<path d="M239.8 167.6h22.9v7.6M199.2 208.2h27.9M219.5 208.2v5.1"/>
<circle cx="209.3" cy="226" r=".51"/>
</g>
<circle cx="219.5" cy="208.2" r=".51" fill="#0dab76"/>
<g fill="none" stroke="#0dab76" stroke-width=".21">
<path d="M209.3 208.2v7.6"/>
<circle cx="219.5" cy="208.2" r=".51"/>
</g>
<circle cx="209.3" cy="208.2" r=".51" fill="#0dab76"/>
<g fill="none" stroke="#0dab76" stroke-width=".21">
<path d="M183.9 99h2.6v17.8h2.5M189 88.9v25.4M102.7 134.6v2.5h10.2M189 157.4h-35.5v2.5h-2.6M189 159.9h-20.3v2.6M125.5 213.3h10.2v5.1h5.1M191.6 208.2h-12.7v17.8h12.7M123 220.9h17.8"/>
<circle cx="209.3" cy="208.2" r=".51"/>
</g>
<g font-size="3.6" fill="#808080">
<text x="183.9" y="243.2">U2</text>
<text x="183.9" y="257">AMS1117-3.3</text>
</g>
<text font-size="3.6" x="0" y="419.1">04/06/2026 16:26 C:\Users\üþ\Desktop\SDW ONBOARD BLUEPIL EPC 2026\SDW BLUEPILL.sch (Sheet: 1/1)</text>
<g font-size="2.5" fill="#808080">
<text x="50.3" y="56.9" transform="rotate(-90 50.3 56.9)">PB8</text>
<text x="107.1" y="59.6" transform="rotate(-90 107.1 59.6)">JP5</text>
<text x="130" y="59.6" transform="rotate(-90 130 59.6)">JP6</text>
<text x="155.4" y="59.6" transform="rotate(-90 155.4 59.6)">JP8</text>
<text x="47.7" y="61.9" transform="rotate(-90 47.7 61.9)">PB7</text>
<text x="60.4" y="64.5" transform="rotate(-90 60.4 64.5)">PB9</text>
<text x="101.6" y="64.3">PB1</text>
<text x="124.4" y="64.3">PB4</text>
<text x="149.9" y="64.3">PA0</text>
<text x="174.8" y="64.3">3.3V</text>
<text x="180.8" y="62.2" transform="rotate(-90 180.8 62.2)">JP7</text>
<text x="106.6" y="74.5">PB3</text>
<text x="129.5" y="74.5">PB6</text>
<text x="153.6" y="74.5">PA15</text>
<text x="179.8" y="74.5">3.3V</text>
<text x="56.9" y="79.2" transform="rotate(-90 56.9 79.2)">JP3</text>
<text x="187.8" y="85">TP2</text>
<text x="34.1" y="93.9" transform="rotate(-90 34.1 93.9)">VCC</text>
<text x="182.7" y="95.2">TP1</text>
<text x="251.5" y="94.8">3.3V</text>
<text x="18.6" y="100.8">J1</text>
<text x="60.8" y="97.5">R1</text>
<text x="78.8" y="99.9">PA11</text>
<text x="60.8" y="102.3">20R</text>
<text x="60.8" y="105.1">R2</text>
<text x="78.8" y="107.5">PA12</text>
<text x="194.1" y="103.5">U1</text>
<text x="60.8" y="109.9">20R</text>
<text x="110.7" y="112.6">TX</text>
<text x="124.5" y="112.6">RX</text>
<text x="171.4" y="112.6">BOOT0</text>
<text x="128.1" y="114.3">VCC</text>
<text x="156.3" y="116.4">PA0</text>
<text x="18.6" y="124.2">1981568-1</text>
<text x="44.3" y="124.4">GND</text>
<text x="70.7" y="120.6" transform="rotate(-90 70.7 120.6)">R6</text>
<text x="75.5" y="120.6" transform="rotate(-90 75.5 120.6)">4.7k</text>
<text x="102.7" y="124.4">GND</text>
<text x="156" y="122.3">PA1</text>
<text x="171.3" y="124.3">RX</text>
<text x="249" y="122.8">PB0</text>
<text x="256.6" y="125.3">PB1</text>
<text x="101.4" y="130.8">TP3</text>
<text x="128" y="126.3" transform="rotate(-90 128 126.3)">JP10</text>
<text x="169.1" y="127.8">TX</text>
<text x="264.2" y="130.4">BOOT1</text>
<text x="36.7" y="132">GND</text>
<text x="76.5" y="132.3" transform="rotate(-90 76.5 132.3)">VCC</text>
<text x="109.1" y="133.9">JP14</text>
<text x="167.7" y="135.5">PA4</text>
<text x="246.4" y="132.9">PB3</text>
<text x="254" y="135.5">PB4</text>
<text x="37.9" y="139">JP4</text>
<text x="60.8" y="139">JP9</text>
<text x="77.6" y="143.1">DB_RX</text>
<text x="85.5" y="138">DB_TX</text>
<text x="157.6" y="143.1">PA7</text>
<text x="157.6" y="138">PA5</text>
<text x="167.7" y="140.5">PA6</text>
<text x="254" y="140.5">PB6</text>
<text x="261.7" y="138">PB5</text>
<text x="261.7" y="143.1">PB7</text>
<text x="146.3" y="145.6">GSM</text>
<text x="154.1" y="148.2">GSM_RX</text>
<text x="246.4" y="148.2">PB9</text>
<text x="254" y="145.6">PB8</text>
<text x="102.7" y="152.3">GND</text>
<text x="111.8" y="155.7">3.3V</text>
<text x="151.1" y="155.7">PA12</text>
<text x="158.9" y="153.2">PA11</text>
<text x="167.1" y="150.7">GSM_TX</text>
<text x="253.3" y="150.7">DB_RX</text>
<text x="264.2" y="153.2">DB_TX</text>
<text x="274.4" y="155.7">CS</text>
<text x="142.7" y="160.8">SWIO</text>
<text x="251.5" y="160.8">MISO</text>
<text x="266.7" y="158.3">CLK</text>
<text x="33.4" y="167.8" transform="rotate(-90 33.4 167.8)">VCC</text>
<text x="51.9" y="167.6">GND</text>
<text x="119.2" y="166.3">TP6</text>
<text x="119.2" y="167.6">T1</text>
<text x="158.2" y="163.4">SWCLK</text>
<text x="176.5" y="163.4">PA15</text>
<text x="264.2" y="163.4">MOSI</text>
<text x="121.5" y="170.1">TIP122</text>
<text x="176.2" y="168.4">PC13</text>
<text x="264.2" y="176.1">OSCIN</text>
<text x="79.3" y="182.7">JP1</text>
<text x="95.8" y="184.1" transform="rotate(-90 95.8 184.1)">10k R4</text>
<text x="100.9" y="184.1" transform="rotate(-90 100.9 184.1)">20k R3</text>
<text x="113.9" y="181.5" transform="rotate(-90 113.9 181.5)">R9</text>
<text x="118.7" y="181.5" transform="rotate(-90 118.7 181.5)">1K</text>
<text x="194.1" y="185.3">STM32F103C8T6</text>
<text x="259.1" y="181.1">OSCOUT</text>
<text x="106.1" y="186.9" transform="rotate(-90 106.1 186.9)">GSM_TX</text>
<text x="84.2" y="193.2" transform="rotate(-90 84.2 193.2)">VCC</text>
<text x="95.1" y="195.5">GND</text>
<text x="116.3" y="197.6" transform="rotate(-90 116.3 197.6)">GSM</text>
<text x="128.1" y="195.5">GND</text>
<text x="244.9" y="193">GND</text>
<text x="93.4" y="202.5" transform="rotate(-90 93.4 202.5)">GSM_RX</text>
<text x="142.3" y="206.5">3.3V</text>
<text x="193.7" y="206.7" transform="rotate(-90 193.7 206.7)">C14</text>
<text x="198.8" y="206.7" transform="rotate(-90 198.8 206.7)">20pf</text>
<text x="228.6" y="209.1">OSCIN</text>
<text x="97" y="215.4">104</text>
<text x="117.3" y="214.2">SWIO</text>
<text x="137" y="212.6">JP13</text>
<text x="208.3" y="215.8" transform="rotate(-90 208.3 215.8)">Q1</text>
<text x="211.9" y="215.8" transform="rotate(-90 211.9 215.8)">8MHz</text>
<text x="29.5" y="221.8">GND</text>
<text x="41.1" y="217.1" transform="rotate(-90 41.1 217.1)">JP2</text>
<text x="66.1" y="221.8">3.3V</text>
<text x="96.6" y="220.5">C16</text>
<text x="112.5" y="221.8">SWCLK</text>
<text x="36.4" y="226.9">MISO</text>
<text x="58.5" y="226.9">CS</text>
<text x="193.7" y="224.5" transform="rotate(-90 193.7 224.5)">C15</text>
<text x="198.8" y="224.5" transform="rotate(-90 198.8 224.5)">20pf</text>
<text x="218" y="222.2" transform="rotate(-90 218 222.2)">R11</text>
<text x="222.8" y="222.2" transform="rotate(-90 222.8 222.2)">1M</text>
<text x="228.6" y="226.9">OSCOUT</text>
<text x="100.2" y="231.1">GND</text>
<text x="40.4" y="234.5">CLK</text>
<text x="56" y="234.5">MOSI</text>
<text x="143.3" y="243.8" transform="rotate(-90 143.3 243.8)">VCC</text>
<text x="220.8" y="242.5">TP4</text>
<text x="236.3" y="244.6">3.3V</text>
<text x="157.5" y="253.5">C6</text>
<text x="165.1" y="253.5">C7</text>
<text x="221" y="253.5">C8</text>
<text x="228.6" y="253.5">C9</text>
<text x="157.5" y="258.6">22uf</text>
<text x="165.1" y="258.6">100nf</text>
<text x="221" y="258.6">100nf 22uf</text>
<text x="191.6" y="274.2">GND</text>
<text x="220.5" y="277.7">3.3V</text>
<text x="241.3" y="277.7">3.3V</text>
<text x="167.7" y="287.8">3.3V</text>
<text x="210.3" y="282.7">3.3V</text>
<text x="223.6" y="286.6">C10</text>
<text x="231.2" y="286.6">C11</text>
<text x="238.8" y="286.6">C12</text>
<text x="246.4" y="286.6">C13</text>
<text x="251.5" y="282.7">3.3V</text>
<text x="223.6" y="291.6">104</text>
<text x="231.2" y="291.6">104</text>
<text x="238.8" y="291.6">104</text>
<text x="246.4" y="291.6">104</text>
<text x="144.6" y="296.5">JP12</text>
<text x="105.4" y="303.1">BOOT0</text>
<text x="121.8" y="305.5">100k</text>
<text x="121.8" y="300.7">R5</text>
<text x="170" y="305.5">100k</text>
<text x="170" y="300.7">R10</text>
<text x="185.5" y="303.1">BOOT1</text>
<text x="219.5" y="302.2">GND</text>
<text x="227.1" y="302.2">GND</text>
<text x="234.7" y="302.2">GND</text>
<text x="242.4" y="302.2">GND</text>
<text x="133.1" y="320">GND</text>
<text x="195.9" y="322.7" transform="rotate(-90 195.9 322.7)">VCC</text>
<text x="214.4" y="322.5">GND</text>
<text x="56" y="325.9">3.3V</text>
<text x="68" y="328.3">LED1</text>
<text x="83.7" y="328.6">R7</text>
<text x="83.7" y="333.4">510R</text>
<text x="56" y="338.6">3.3V</text>
<text x="68" y="341">LED2</text>
<text x="83.7" y="341.3">R8</text>
<text x="97.6" y="337.7">GND</text>
<text x="197.9" y="340.2" transform="rotate(-90 197.9 340.2)">PS1</text>
<text x="211.9" y="340.2" transform="rotate(-90 211.9 340.2)">HLK-5M05</text>
<text x="83.7" y="346.1">510R</text>
<text x="104.2" y="343.7">PC13</text>
<text x="225.5" y="343.8" transform="rotate(-90 225.5 343.8)">NUE</text>
<text x="187.3" y="351.3">NUE</text>
<text x="220.4" y="363.3" transform="rotate(-90 220.4 363.3)">X1-4</text>
<text x="225.5" y="363.3" transform="rotate(-90 225.5 363.3)">X1-3</text>
<text x="230.6" y="363.3" transform="rotate(-90 230.6 363.3)">X1-2</text>
<text x="235.6" y="363.3" transform="rotate(-90 235.6 363.3)">X1-1</text>
</g>
<g font-size="2.5" fill="#c90d0c">
<text x="260.1" y="190.4">GND</text>
<text x="260.1" y="193">VCC</text>
<text x="260.1" y="198">Sensor_1</text>
<text x="260.1" y="200.6">Sensor_2</text>
<text x="260.1" y="203.1">PZEM</text>
<text x="260.1" y="205.7">Out_1_</text>
<text x="260.1" y="208.2">Out_2</text>
<text x="260.1" y="210.7">MCU</text>
<text x="260.1" y="213.3">GSM</text>
<text x="260.1" y="218.4">CT_IN</text>
<text x="260.1" y="223.4">AC_IN</text>
</g>
<g font-size="2.1" fill="#808080">
<text x="109.9" y="59.4" transform="rotate(-90 109.9 59.4)">1</text>
<text x="112.5" y="59.4" transform="rotate(-90 112.5 59.4)">2</text>
<text x="115" y="59.4" transform="rotate(-90 115 59.4)">3</text>
<text x="132.8" y="59.4" transform="rotate(-90 132.8 59.4)">1</text>
<text x="135.3" y="59.4" transform="rotate(-90 135.3 59.4)">2</text>
<text x="137.9" y="59.4" transform="rotate(-90 137.9 59.4)">3</text>
<text x="158.2" y="59.4" transform="rotate(-90 158.2 59.4)">1</text>
<text x="160.7" y="59.4" transform="rotate(-90 160.7 59.4)">2</text>
<text x="163.3" y="59.4" transform="rotate(-90 163.3 59.4)">3</text>
<text x="183.6" y="59.4" transform="rotate(-90 183.6 59.4)">1</text>
<text x="186.1" y="59.4" transform="rotate(-90 186.1 59.4)">2</text>
<text x="188.7" y="59.4" transform="rotate(-90 188.7 59.4)">3</text>
<text x="46.5" y="78.9" transform="rotate(-90 46.5 78.9)">3</text>
<text x="49" y="78.9" transform="rotate(-90 49 78.9)">2</text>
<text x="51.6" y="78.9" transform="rotate(-90 51.6 78.9)">1</text>
<text x="25.5" y="104.9">1</text>
<text x="25.5" y="107.4">2</text>
<text x="29.4" y="103.7">1</text>
<text x="29.4" y="106.3">2</text>
<text x="226.6" y="107.4">VDDA</text>
<text x="237.1" y="106.3">9</text>
<text x="25.5" y="109.9">3</text>
<text x="25.5" y="112.5">4</text>
<text x="29.4" y="108.8">3</text>
<text x="29.4" y="111.3">4</text>
<text x="29.4" y="113.9">5</text>
<text x="190.6" y="113.9">1</text>
<text x="228" y="109.9">VDD</text>
<text x="237.1" y="108.8">24*3</text>
<text x="25.5" y="115">5</text>
<text x="29.4" y="119">SH1*6</text>
<text x="189.4" y="119">44</text>
<text x="190.6" y="116.4">7</text>
<text x="196.4" y="115">VBAT</text>
<text x="196.4" y="117.6">NRST</text>
<text x="19.1" y="120.1">SHIELD</text>
<text x="115" y="122" transform="rotate(-90 115 122)">4</text>
<text x="117.6" y="122" transform="rotate(-90 117.6 122)">3</text>
<text x="120.1" y="122" transform="rotate(-90 120.1 122)">2</text>
<text x="122.6" y="122" transform="rotate(-90 122.6 122)">1</text>
<text x="189.4" y="124">10</text>
<text x="196.4" y="125.2">PA0_WKUP</text>
<text x="196.4" y="120.1">BOOT0</text>
<text x="228.4" y="125.2">PB0</text>
<text x="237.1" y="124">18</text>
<text x="189.4" y="129.1">12</text>
<text x="189.4" y="131.7">13</text>
<text x="189.6" y="126.6">11</text>
<text x="196.4" y="127.7">PA1</text>
<text x="196.4" y="130.3">PA2</text>
<text x="228.4" y="127.7">PB1</text>
<text x="228.4" y="130.3">PB2</text>
<text x="237.1" y="126.6">19</text>
<text x="237.1" y="129.1">20</text>
<text x="237.1" y="131.7">39</text>
<text x="111.8" y="136.7">1</text>
<text x="189.4" y="134.2">14</text>
<text x="189.4" y="136.7">15</text>
<text x="196.4" y="132.8">PA3</text>
<text x="196.4" y="135.3">PA4</text>
<text x="196.4" y="137.9">PA5</text>
<text x="228.4" y="132.8">PB3</text>
<text x="228.4" y="135.3">PB4</text>
<text x="228.4" y="137.9">PB5</text>
<text x="237.1" y="134.2">40</text>
<text x="237.1" y="136.7">41</text>
<text x="40.8" y="141.8">1</text>
<text x="63.6" y="141.8">1</text>
<text x="111.8" y="139.3">2</text>
<text x="111.8" y="141.8">3</text>
<text x="189.4" y="139.3">16</text>
<text x="189.4" y="141.8">17</text>
<text x="196.4" y="140.4">PA6</text>
<text x="196.4" y="143">PA7</text>
<text x="228.4" y="140.4">PB6</text>
<text x="228.4" y="143">PB7</text>
<text x="237.1" y="139.3">42</text>
<text x="237.1" y="141.8">43</text>
<text x="40.8" y="144.4">2</text>
<text x="40.8" y="146.9">3</text>
<text x="40.8" y="149.4">4</text>
<text x="63.6" y="144.4">2</text>
<text x="63.6" y="146.9">3</text>
<text x="63.6" y="149.4">4</text>
<text x="111.8" y="144.4">4</text>
<text x="111.8" y="146.9">5</text>
<text x="189.4" y="144.4">29</text>
<text x="189.4" y="146.9">30</text>
<text x="189.4" y="149.4">31</text>
<text x="196.4" y="145.5">PA8</text>
<text x="196.4" y="148">PA9</text>
<text x="228.4" y="145.5">PB8</text>
<text x="228.4" y="148">PB9</text>
<text x="237.1" y="149.4">21</text>
<text x="237.1" y="144.4">45</text>
<text x="237.1" y="146.9">46</text>
<text x="189.4" y="152">32</text>
<text x="189.4" y="154.5">33</text>
<text x="196.4" y="150.6">PA10</text>
<text x="196.4" y="153.1">PA11</text>
<text x="196.4" y="155.6">PA12</text>
<text x="227.2" y="150.6">PB10</text>
<text x="227.2" y="155.6">PB12</text>
<text x="227.4" y="153.1">PB11</text>
<text x="237.1" y="152">22</text>
<text x="237.1" y="154.5">25</text>
<text x="189.4" y="157.1">34</text>
<text x="189.4" y="159.6">37</text>
<text x="196.4" y="158.2">PA13</text>
<text x="196.4" y="160.7">PA14</text>
<text x="227.2" y="158.2">PB13</text>
<text x="227.2" y="160.7">PB14</text>
<text x="237.1" y="157.1">26</text>
<text x="237.1" y="159.6">27</text>
<text x="79.6" y="167.2">5</text>
<text x="79.6" y="164.7">6</text>
<text x="189.4" y="162.1">38</text>
<text x="190.6" y="167.2">2</text>
<text x="196.4" y="163.2">PA15</text>
<text x="227.2" y="163.2">PB15</text>
<text x="237.1" y="167.2">5</text>
<text x="237.1" y="162.1">28</text>
<text x="79.6" y="172.3">3</text>
<text x="79.6" y="169.8">4</text>
<text x="190.6" y="169.8">3</text>
<text x="190.6" y="172.3">4</text>
<text x="196.4" y="168.3">PC13-TAMPER-RTC</text>
<text x="196.4" y="170.9">PC14-OSC32_IN</text>
<text x="196.4" y="173.4">PC15-OSC32_OUT</text>
<text x="216.9" y="170.9">PD1_OSC_OUT</text>
<text x="219.2" y="168.3">PD0_OSC_IN</text>
<text x="237.1" y="169.8">6</text>
<text x="79.6" y="177.4">1</text>
<text x="79.6" y="174.8">2</text>
<text x="124" y="174.8">1</text>
<text x="130.3" y="174.8" transform="rotate(-90 130.3 174.8)">2</text>
<text x="226.8" y="178.5">VSSA</text>
<text x="237.1" y="177.4">8</text>
<text x="237.1" y="179.9">23*3</text>
<text x="130.3" y="181.8" transform="rotate(-90 130.3 181.8)">3</text>
<text x="228.2" y="181">VSS</text>
<text x="43.9" y="214.2" transform="rotate(-90 43.9 214.2)">1</text>
<text x="46.5" y="214.2" transform="rotate(-90 46.5 214.2)">2</text>
<text x="49" y="214.2" transform="rotate(-90 49 214.2)">3</text>
<text x="51.6" y="214.2" transform="rotate(-90 51.6 214.2)">4</text>
<text x="54.1" y="214.2" transform="rotate(-90 54.1 214.2)">5</text>
<text x="56.6" y="214.2" transform="rotate(-90 56.6 214.2)">6</text>
<text x="139.8" y="215.5">1</text>
<text x="139.8" y="218">2</text>
<text x="139.8" y="220.6">3</text>
<text x="139.8" y="223.1">4</text>
<text x="180.4" y="246">3</text>
<text x="206.6" y="246">2</text>
<text x="186.3" y="247.1">VIN</text>
<text x="196" y="247.1">VOUT</text>
<text x="206.6" y="251">1</text>
<text x="192.7" y="252.1">GND/ADJ</text>
<text x="147.4" y="299.3">1</text>
<text x="155.8" y="299.3">2</text>
<text x="147.4" y="301.8">3</text>
<text x="147.4" y="304.3">5</text>
<text x="155.8" y="301.8">4</text>
<text x="155.8" y="304.3">6</text>
<text x="201.4" y="322.7" transform="rotate(-90 201.4 322.7)">4</text>
<text x="206.5" y="322.7" transform="rotate(-90 206.5 322.7)">3</text>
<text x="202.5" y="331.6" transform="rotate(-90 202.5 331.6)">+VO</text>
<text x="207.6" y="331.1" transform="rotate(-90 207.6 331.1)">-VO</text>
<text x="202.5" y="337.9" transform="rotate(-90 202.5 337.9)">AC1</text>
<text x="207.6" y="337.9" transform="rotate(-90 207.6 337.9)">AC2</text>
<text x="201.4" y="343.8" transform="rotate(-90 201.4 343.8)">1</text>
<text x="206.5" y="343.8" transform="rotate(-90 206.5 343.8)">2</text>
</g>
<g font-size="1.4" fill="#808080">
<text x="106.6" y="69">PB0</text>
<text x="129.4" y="69">PB5</text>
<text x="154.9" y="69">PA1</text>
<text x="180" y="69">3.3V</text>
</g>
<text font-size="1.1" fill="#0dab76" x="87.5" y="363.1">Developed by Run Automations Ltd</text>
</svg>
